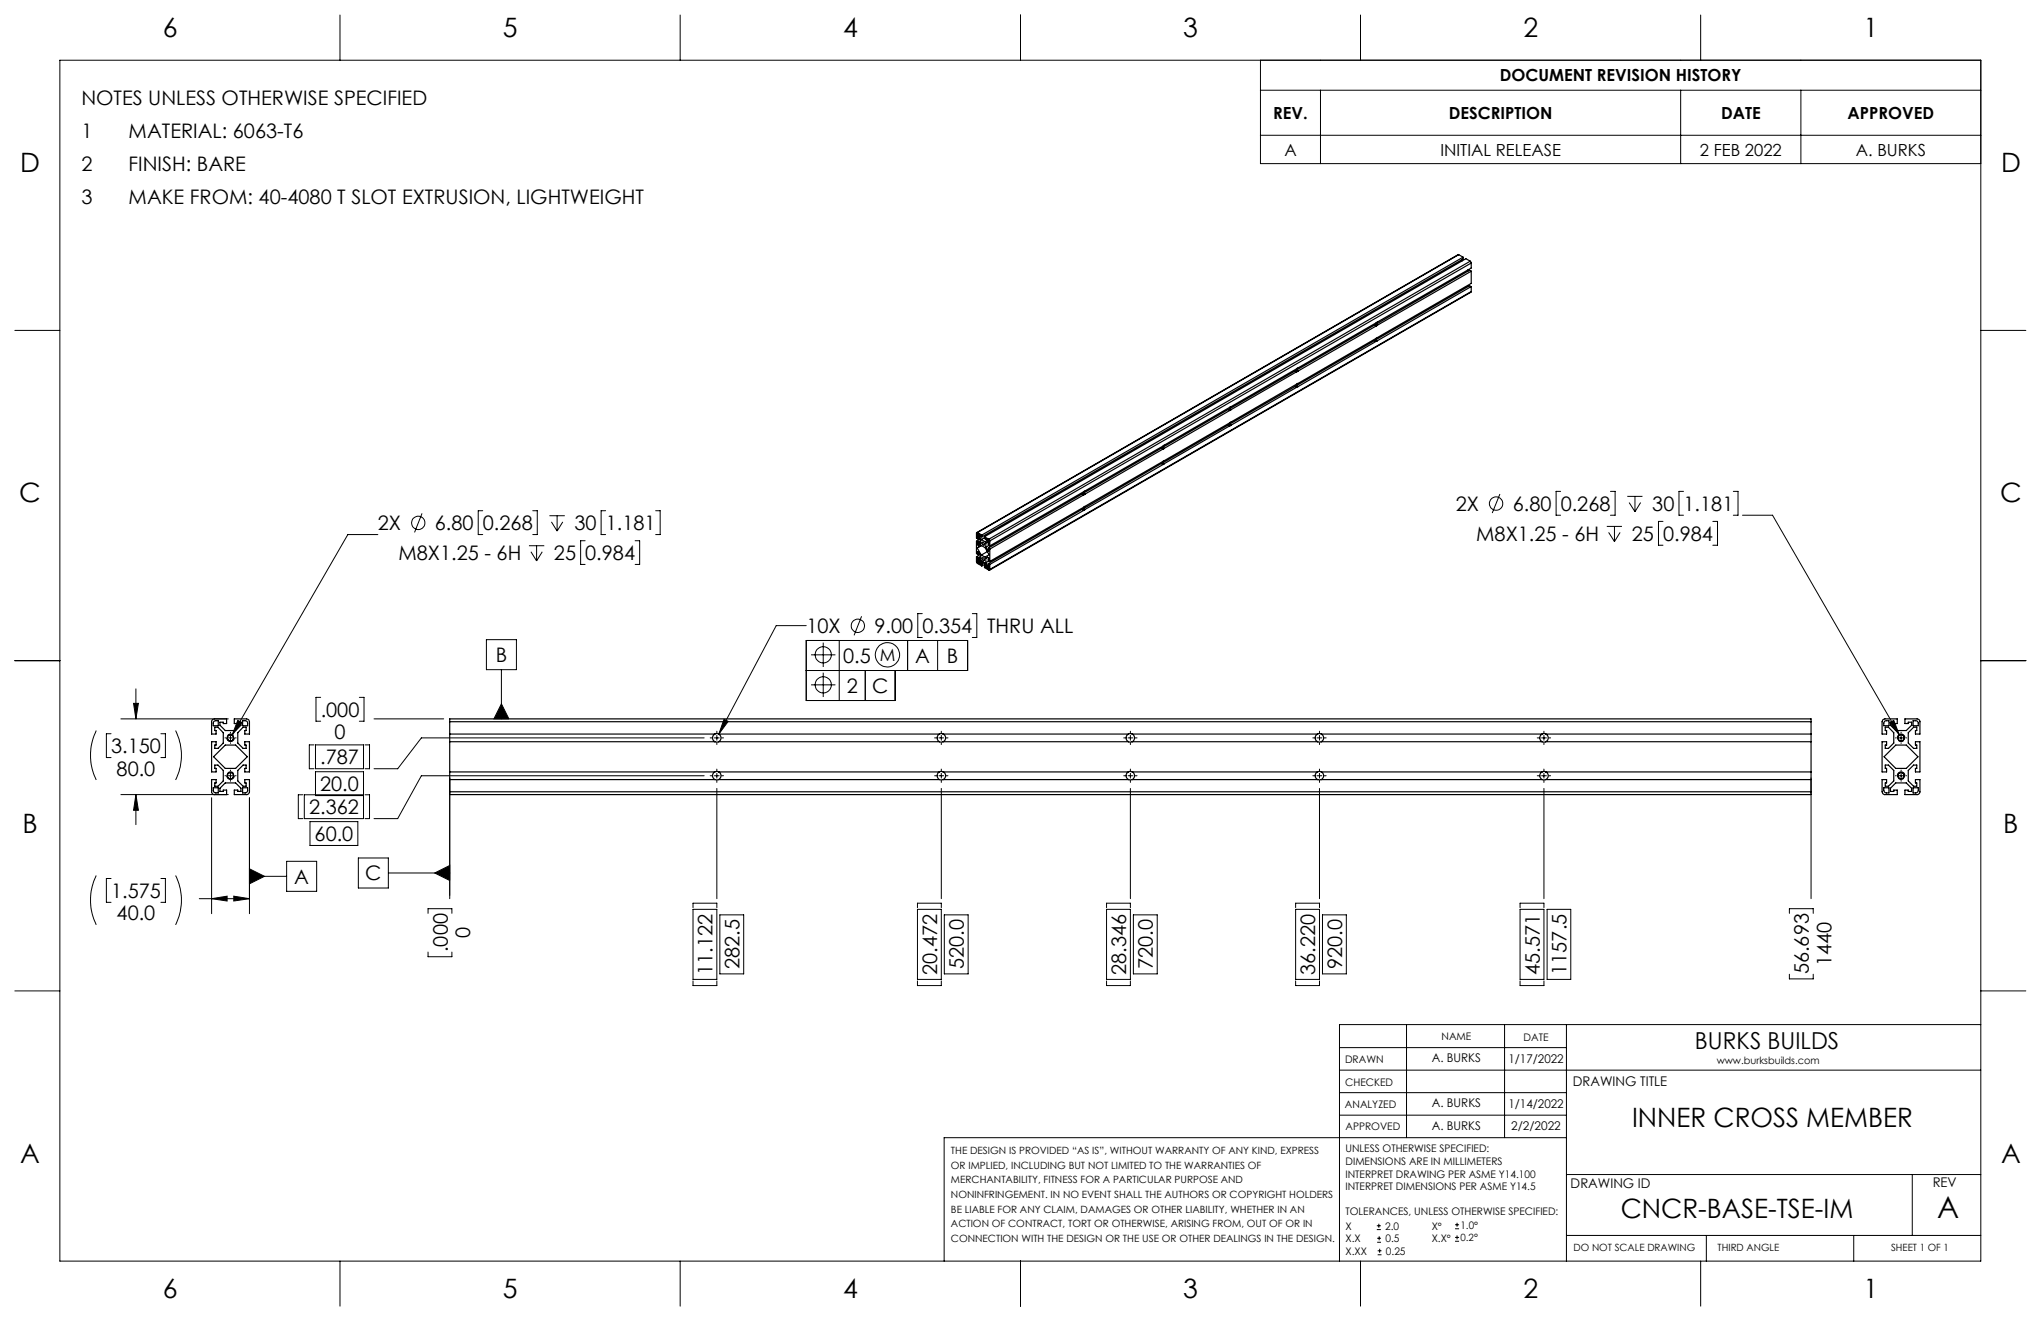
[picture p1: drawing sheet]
<svg xmlns="http://www.w3.org/2000/svg" width="432mm" height="279mm" viewBox="0 0 432 279" stroke-linecap="round" stroke-linejoin="round" font-family="sans-serif">
<g fill="none" stroke="#000" stroke-width=".21">
<path d="M12.7 12.7h406.4v254h-406.4zM71.9 3.2v9.5M143.9 3.2v9.5M215.9 3.2v9.5M266.7 12.7v21.9h152.4M266.7 19.1h152.4M279.4 19.1v15.5M287.8 3.2v9.5M355.6 19.1v15.5M359.8 3.2v9.5M381 19.1v15.5M266.7 28.6h152.4"/>
<path d="M3.1 69.9h9.6M419.1 69.9h9.5M79.9 113.1h-6.3l-24.5 42.4M89.3 108.6l-1.6 4M102.1 108h-.9v5.1h.9M111.9 115.4h3.2M112.3 116.7l1.2 1.9M112.7 108h1v5.1h-1M113.5 115.4v3.2M114.7 116.7l-1.2 1.9M116.2 109.1h3.3M116.7 110.4l1.2 1.9"/>
<path d="M117.9 109.1v3.2M119.1 110.4l-1.2 1.9M123.8 114.4h-1v5h1M128.1 108h-.9v5.1h.9M134.4 114.4h.9v5h-.9M138.7 108h1v5.1h-1M317.3 104.5l-1.6 4M330.2 103.9h-1v5.1h1M339.9 111.3h3.2M340.3 112.6l1.3 1.9M340.7 103.9h1v5.1h-1M341.6 111.3v3.2"/>
<path d="M342.8 112.6l-1.2 1.9M344.3 105h3.2M344.7 106.3l1.2 1.9M345.9 105v3.2M347.1 106.3l-1.2 1.9M351.8 110.3h-.9v5h.9M356.2 103.9h-1v5.1h1M362.4 110.3h1v5h-1M366.7 103.9h1v5.1h-1M368.7 109h6.3l26.8 46.5M3.1 139.7h9.6M102.9 135.3h6.4v6.3h-6.4z"/>
<path d="M170.6 132.3h-6.4l-12.1 23M171.6 138.5h5.1M174.2 135.9v5.2M177.6 135.5v12.7M182.3 130.4l-1.6 4M192 135.5v6.3M195.1 129.8h-.9v5h.9M198.4 135.5v6.3M205.7 129.8h1v5h-1M419.1 139.7h9.5M20.4 154.5a12 12 0 0 0 0 10.5M23.5 155.2h-1v5h1"/>
<path d="M25.6 152h22.7M28.3 148.8h1l-.5 3.2zM28.8 145.7v6.3M34 155.2h1v5h-1M37.1 154.5a11.7 11.7 0 0 1 0 10.5M47.6 156.1h.1M48.3 156.1h1M48.8 154.9v.1M48.8 155.5v1.1M48.8 157.1v.1M49.8 156.1h.2M50.3 152.4l.9 .5-2.1 2.6z"/>
<path d="M66.4 157.6h-1v5h1M66.7 157.6h10.2v5h-10.2zM67.8 147.5h-.9v5h.9M76 147.5h1v5h-1M77.2 157.6h1v5h-1M79.1 152h14.8M106.1 141.6v10.4M106.1 148.9l1.6 3.1h-3.2zM149 156.1h-59.9l-5 6.5h-5M150.2 156.1h.4M151.1 156.1h1.1M151.7 154.7v.3"/>
<path d="M151.7 155.5v1.1M151.7 157.1v.4M152.6 156.1h.5M153.2 152.1l.9 .5-2 2.7zM170.6 141.8h34.1v-6.3h-34.1v12.7h18.8v-6.4M171.6 144.9h5.1M174.2 142.3v5.1M183.1 141.8v6.4M197.7 156.1h.4M198.6 156.1h1M199.1 154.7v.3M199.1 155.5v1.1"/>
<path d="M199.1 157.1v.4M200.2 156.1h.4M237.7 156.1h.4M238.7 156.1h.9M239.1 154.7v.3M239.1 155.5v1.1M239.1 157.1v.4M240.2 156.1h.4M277.7 156.1h.4M278.6 156.1h1M279.2 154.7v.3M279.2 155.5v1.1"/>
<path d="M279.2 157.1v.4M280.2 156.1h.4M325.2 156.1h.4M326.1 156.1h1.1M326.6 154.7v.3M326.6 155.5v1.1M326.6 157.1v.4M327.7 156.1h.3M399.8 152.9l.8-.5 1.2 3.1zM401 156.1h.2M401.7 156.1h1M402.2 154.9v.1"/>
<path d="M402.2 155.5v1.1M402.2 157.1v.1M403.2 156.1h.2M25.6 168.1h22.7M28.8 168.1v6.3M28.8 168.1l.5 3.3h-1zM44.8 168.7v24.6M47.6 164.1h.1M48.3 164.1h1M48.8 162.9v.2M48.8 163.5v1.1M48.8 165.1v.1"/>
<path d="M49.8 164.1h.2M52.8 168.7v24.6M64.1 168.1h-1v5h1M65.6 173.8h10.1v5h-10.1zM76.9 168.1h-12.5v5h12.5v-9.9h-10.2v5.1h10.2M77.2 168.1h1v5h-1M95.1 164.5v25.6M149 164.1h-59.9l-5 9h-5M150.2 164.1h.4M151.1 164.1h1.1M151.7 162.7v.4M151.7 163.5v1.1"/>
<path d="M151.7 165.1v.4M151.7 166.8v23.3M152.6 164.1h.5M197.7 164.1h.4M198.6 164.1h1M199.1 166.8v23.3M199.1 162.7v.4M199.1 163.5v1.1M199.1 165.1v.4M200.2 164.1h.4M237.7 164.1h.4M238.7 164.1h.9"/>
<path d="M239.1 162.7v.4M239.1 163.5v1.1M239.1 165.1v.4M239.1 166.8v23.3M240.2 164.1h.4M277.7 164.1h.4M278.6 164.1h1M279.2 162.7v.4M279.2 163.5v1.1M279.2 165.1v.4M279.2 166.8v23.3M280.2 164.1h.4"/>
<path d="M325.2 164.1h.4M326.1 164.1h1.1M326.6 162.7v.4M326.6 163.5v1.1M326.6 165.1v.4M326.6 166.8v23.3M327.7 164.1h.3M383.2 164.5v25.6M401 164.1h.2M401.7 164.1h1M402.2 162.9v.2M402.2 163.5v1.1"/>
<path d="M402.2 165.1v.1M403.2 164.1h.2M20.4 185.2a12 12 0 0 0 0 10.4M23.5 185.8h-1v5.1h1M34 185.8h1v5.1h-1M37.1 185.2a11.7 11.7 0 0 1 0 10.4M42.2 190.1h10.6M44.8 190.1l3.2-.6v1.1zM49.5 189.5l3.3 .6-3.3 .5zM52.8 185.3h7.8M52.8 183.8l3.2 1.5-3.2 1.6zM60.6 182.2h6.4v6.3h-6.4z"/>
<path d="M75.8 181.5h6.4v6.3h-6.4zM82.2 184.6h12.9M90.6 193.2v-1h5v1M92 184.6l3.1-1.5v3.1zM146.6 192v-1h5.1v1M146.6 192.3h5.1v14.9h-5.1zM152.3 193.5h5v12.5h-5zM194.1 192v-1h5v1M194.1 192.3h5v14.9h-5zM199.8 193.5h5v12.5h-5zM234.1 192v-1h5v1M234.1 192.3h5v14.9h-5z"/>
<path d="M239.8 193.5h5v12.5h-5zM274.1 192v-1h5.1v1M274.1 192.3h5.1v14.9h-5.1zM279.8 193.5h5v12.5h-5zM321.6 192v-1h5v1M321.6 192.3h5v14.9h-5zM327.3 192.3h5v14.9h-5zM378.6 193.2v-1h5v1M3.1 209.6h9.6M90.6 201.4v1h5v-1M146.6 207.5v1h5.1v-1M194.1 207.5v1h5v-1"/>
<path d="M234.1 207.5v1h5v-1M274.1 207.5v1h5.1v-1M297.6 216.7v23.9M318.3 216.7v23.9M321.6 207.5v1h5v-1M331.4 216.7v50M378.6 206.1v.9h5v-.9M419.1 216.7h-135.7v50M419.1 209.6h9.5M283.4 226.3h135.7M283.4 231.1h48M283.4 221.6h48"/>
<path d="M283.4 235.9h48M291.3 259.3h.8M291.7 258.8v.9M307.8 259.9h.9M307.8 259h.9M308.3 258.6v.9M331.4 248.4h87.7M331.4 240.6h-131.7v26.1M404.6 248.4v12.9M71.9 266.7v9.6M143.9 266.7v9.6M215.9 266.7v9.6"/>
<path d="M287.8 266.7v9.6M291.3 260.1h.8M291.4 262.7h.8M291.4 261.9h.8M291.5 265.4h.8M291.5 264.5h.8M291.8 261.5v.8M291.9 264.1v.9M307.8 262.5h.9M307.8 261.7h.9M308.3 261.3v.8M331.4 261.3h87.7"/>
<path d="M359.8 266.7v9.6M361 261.3v5.4M392.2 261.3v5.4"/>
<circle cx="88.5" cy="110.6" r="1.4"/>
<circle cx="316.5" cy="106.5" r="1.41"/>
<circle cx="174.2" cy="138.5" r="1.72"/>
<circle cx="181.5" cy="132.4" r="1.41"/>
<circle cx="187.8" cy="138.5" r="2.57"/>
<circle cx="174.2" cy="144.8" r="1.72"/>
</g>
<path d="M48.8 156.8a.8 .8 0 0 1-.7-1.1 .8 .8 0 0 1 1.3-.1 .8 .8 0 0 1-.5 1.2h-.1M402.2 155.2a.8 .8 0 0 1 .7 1.2 .8 .8 0 0 1-1.3 .1 .8 .8 0 0 1 .5-1.2l.1-.1M48.8 164.8a.8 .8 0 0 1-.7-1.1 .8 .8 0 0 1 1.3-.1 .8 .8 0 0 1-.5 1.2h-.1M402.2 163.2a.8 .8 0 0 1 .7 1.2 .8 .8 0 0 1-1.3 .1 .8 .8 0 0 1 .5-1.2l.1-.1" fill="none" stroke="#000" stroke-width=".21" stroke-dasharray="1.3 .6" stroke-linecap="butt"/>
<path d="M208 118.6l-.3-.5a.35 .35 0 0 1 .6-.1 .35 .35 0 0 1-.1 .6h-.2M208 115.3l-.3-.5a.35 .35 0 0 1 .6 0 .35 .35 0 0 1-.1 .5h-.2" fill="none" stroke="#000" stroke-width=".21" stroke-dasharray="1.3 .6" stroke-dashoffset=".6" stroke-linecap="butt"/>
<g fill="#000">
<path d="M52.8 183.8l3.2 1.5-3.2 1.6z"/>
<path d="M106.1 148.9l1.6 3.1h-3.2zM92 184.6l3.1 1.6v-3.1z"/>
<path d="M153.2 152.1l-1.1 3.2 2-2.7zM399.8 152.9l2 2.6-1.2-3.1zM50.3 152.4l-1.2 3.1 2.1-2.6zM44.8 190.1l3.2-.6v1.1zM49.5 189.5l3.3 .6-3.3 .5zM28.8 168.1l.5 3.3h-1zM28.3 148.8h1l-.5 3.2z"/>
</g>
<g fill="none" stroke="#000" stroke-width=".25">
<path d="M308.6 53.9l-101.9 58.7M308.6 53.9l.9 .5M308.6 53.9l-101.8 58.7M309.2 55l.2 .2M309.5 54.4v.4l-101.8 58.8M309.5 54.4l-101.8 58.8M310.5 57.1l.1 .2M311 55.2l.3 .4M311 55.2l-101.8 58.9M311 55.2l-.9-.5-101.8 58.8M311.3 55.6v1.1l-101.9 58.8M311.3 57.4v2.5l-101.9 58.8"/>
<path d="M311.3 55.6l-101.9 58.8M311.3 57.4l-19.9 11.4M311.3 57.4l-.4-.2-19.8 11.4M274 78.5l.3 .1M274 78.5l-13.9 8M274.3 78.3l-.3 .2M274.3 78.3l.3 .2M274.3 78.6l-13.8 8M274.6 78.5l-.3 .1M290.8 72l-16.5 9.6M290.8 68.8l.3 .2M290.8 68.8l-16.5 9.5"/>
<path d="M290.8 72l.3 .2M291.1 68.6l-.3 .2M291.1 71.9l-.3 .1M291.1 68.6l.3 .2M291.1 71.9l.3 .2M291.1 69l-16.5 9.5M291.1 72.2l-16.5 9.6M291.4 68.8l-.3 .2M291.4 72.1l-.3 .1M310.5 60.4l.1 .2M311.3 61.7l-101.9 58.9M311.3 60.6v1.1"/>
<path d="M311.3 61.7l-101.9 58.7M311.3 60.6l-19.9 11.5M311.3 60.6l-.4-.2-19.8 11.5M245.7 94.8l.4 .2M245.7 94.8l-16.5 9.5M245.7 98l.4 .2M245.7 98l-16.5 9.6M246 94.6l-.3 .2M246 97.9l-.3 .1M246 94.6l.3 .2M246 97.9l.3 .2M246.1 95l-16.6 9.5"/>
<path d="M246.1 98.2l-16.6 9.6M246.3 94.8l-.2 .2M246.3 98.1l-.2 .1M259.9 86.6l.3 .2M259.9 86.6l-13.9 8M259.9 89.9l.3 .2M259.9 89.9l-13.9 8M260.1 86.5l-.2 .1M260.1 89.7l-.2 .2M260.1 86.5l.4 .1M260.1 89.7l.4 .2M260.2 86.8l-13.9 8"/>
<path d="M260.2 90.1l-13.9 8M260.5 86.6l-.3 .2M260.5 89.9l-.3 .2M274 81.7l.3 .2M274 81.7l-13.9 8M274.3 81.6l-.3 .1M274.3 81.6l.3 .2M274.3 81.9l-13.8 8M274.6 81.8l-.3 .1M206.6 117.8l.1 1.2 1 .7M206.6 114.5v2.6l.3 .2M206.6 114.5l.3 .2"/>
<path d="M206.6 117.8l.3 .2M206.7 118.7l.2 .4M206.7 113v.2M206.7 118.7v-.2l.4 .3v.4l-.2-.1M206.7 115.9l.9-.5 .8 .4 .9 1.5-.9 .5-.8-.4zM206.8 112.6l-.2 .1v1.1l.3 .2M206.8 112.6l.9 .6M206.8 116.9l.1 .1M206.8 113.7h.1M206.9 112.9l-.2 .1M206.9 112.9l.2 .1M206.9 118.6l-.2 .1"/>
<path d="M206.9 115l-.1-.1v.3M206.9 118.3l-.1-.1v.3M206.9 113.7v.3M206.9 114.7v.3M206.9 117v.3M206.9 118v.3M207 113.5l-.2-.1v.3M207 116.8l-.2-.1v.2M207 116.8l.5 .7v.9l-.5 .2-.2-.1M207 113.5l.5 .7v.9l-.5 .3-.2-.2M207.1 113v.4l-.4-.2M207.1 113l-.4 .2"/>
<path d="M207.1 113.5l-.3 .2M207.1 116.8l-.3 .1M207.1 119l-.2 .1M207.1 113.6l-.2 .1M207.1 116.9l-.2 .1M207.2 113.4v-.2l.5 .4M207.2 119.1l.3 .2v-.1M207.2 119.1v-.2l.4-.3 .8 .5 .4 1-.2-.2M207.2 113.4l.4 .7M207.3 113.8l-.4 .2M207.3 117.1l-.4 .2M207.4 114.1l-.8 .4"/>
<path d="M207.4 117.3l-.8 .5M207.4 113.3l-.2 .1M207.5 119.2l.2 .1M207.5 114.4l-.6 .3M207.5 114.7l-.6 .3M207.5 114.9l-.7 .3M207.5 117.9l-.6 .4M207.5 117.7l-.6 .3M207.5 118.1l-.7 .4M207.7 113.2v.4M207.7 119.3v.4M207.8 114.7a.32 .32 0 0 1 .4 .2 .32 .32 0 0 1-.1 .4l-.3-.3z"/>
<path d="M207.9 117.9a.32 .32 0 0 1 .3 .3 .32 .32 0 0 1-.1 .3 .38 .38 0 0 1-.2-.6zM207.9 118.8l-.7 .3M208 118.9l-.5 .3M208.2 119l-.5 .3M208.3 119.7v.4l.9 .5h.1l.1-.2M208.3 113.5l.9 .6M208.3 113.5v.4l.3 .2M208.3 119.7l.3 .1M208.3 113.7l-.7 .4M208.5 119.3l-.8 .4M208.6 114.1v-.2l.2 .2v.2l-.4 .3-.8-.5M208.6 119.8v.1"/>
<path d="M208.6 115.7l.4 .8M208.6 119l.4 .7M208.6 119.5l-.3 .2M208.6 114v.1M208.7 119.7l-.1 .1M208.8 119.8l-.2 .1M208.9 116.7l-1.3 .7M208.9 114l.4 .3v.4l-.4-.3zM209.1 115l.1-.2-.2-.2-.4 .2v.9M209.1 118.3l.1-.3-.2-.1-.4 .2v.9M209.1 115v.3l.3 .2M209.1 115.9l.1 .7-.2-.1"/>
<path d="M209.1 118.3v.2l.3 .2M209.1 119.2l.1 .4M209.1 115.9l.3 .2M209.1 119.2l.3 .2M209.2 119.6v.2l-.2-.1M209.2 114.9l-.1 .1M209.2 116.3l-.2 .2M209.2 118.2l-.1 .1M209.2 119.6l-.2 .1M209.2 114.1l.2 .3M209.2 114.3l-.3 .1M209.2 115.4l-.6 .3"/>
<path d="M209.2 118.6l-.6 .4M209.4 114.4v1.1M209.4 116.1v2.6M209.4 119.4v1M228.9 104.5l-19.8 11.4M228.9 104.5l.4 .2M228.9 107.7l-19.8 11.5M228.9 107.7l.4 .3M229.2 104.3l-.3 .2M229.2 107.6l-.3 .1M229.2 104.3l.3 .2M229.2 107.6l.3 .2"/>
<path d="M229.3 104.7l-19.9 11.4M229.3 108l-19.9 11.4M229.5 104.5l-.2 .2M229.5 107.8l-.2 .2M208.9 120.3l.2 .1M209.3 120.3l-.2 .1M209.3 120.1v.2M209.3 120.1l-.4-.3v.5M209.3 120.1l-.4 .2M44.9 152.2l.5-.2h2.5v1h-.7v-.2h-.7v.6l1.2 1.1h2.1l1.2-1.1v-.6h-.7v.2h-.7v-1h2.6a.6 .6 0 0 1 .6 .6v2.7h-1v-.8h.3v-.7h-.7l-1.1 1.2v2.2l1.1 1.1h.7v-.7h-.3v-.7h1v6.4h-1v-.8h.3v-.7h-.7l-1.1 1.1v2.3l1.1 1.1h.7v-.7h-.3v-.7h1v2.6a.6 .6 0 0 1-.6 .6h-2.6v-1h.7v.3h.7v-.7l-1.2-1.1h-2.1l-1.2 1.1v.7h.7v-.3h.7v1h-2.5a.6 .6 0 0 1-.6-.6v-2.6h.9v.7h-.3v.7h.7l1.1-1.1v-2.3l-1.1-1.1h-.7v.7h.3v.8h-.9v-6.4h.9v.7h-.3v.7h.7l1.1-1.1v-2.2l-1.1-1.2h-.7v.7h.3v.8h-.9v-2.8zM45.3 152.6l.9-.2v1.1h-1.1zM51.3 152.4h.6a.49 .49 0 0 1 .5 .6v.5h-1.1z"/>
<path d="M95.1 152.6v-.6h288.1v.6M95.1 152.6v14.9M95.1 156.9h56.1M95.1 152.6h288.1M95.1 155.3h56.1M151.2 156.9h.8M151.2 155.3l.4-.1 .4 .1M151.2 155.3a.91 .91 0 0 0 0 1.6M152 155.3a.91 .91 0 0 1 0 1.6M152 156.9h46.8M152 155.3h46.8M198.8 156.9h.7"/>
<path d="M198.8 155.3l.2-.1 .5 .1M198.8 155.3a.91 .91 0 0 0 0 1.6M199.5 155.3a.89 .89 0 0 1 .6 .8 .89 .89 0 0 1-.6 .8M199.5 156.9h39.3M199.5 155.3h39.3M238.8 156.9h.7M238.8 155.3l.2-.1 .5 .1M238.8 155.3a.89 .89 0 0 0-.6 .8 .89 .89 0 0 0 .6 .8M239.5 155.3a.91 .91 0 0 1 0 1.6M239.5 156.9h39.3M239.5 155.3h39.3M278.8 156.9h.7"/>
<path d="M278.8 155.3l.2-.1 .5 .1M278.8 155.3a.89 .89 0 0 0-.6 .8 .89 .89 0 0 0 .6 .8M279.5 155.3a.91 .91 0 0 1 0 1.6M279.5 156.9h46.7M279.5 155.3h46.7M326.2 156.9h.8M326.2 155.3l.3-.1 .5 .1M326.2 155.3a.91 .91 0 0 0 0 1.6M327 155.3a.89 .89 0 0 1 .6 .8 .89 .89 0 0 1-.6 .8M327 156.9h56.2M327 155.3h56.2M383.2 152.6v14.9"/>
<path d="M398.4 152.2l.4-.2h2.6v1h-.8v-.2h-.7v.6l1.2 1.1h2.2l1.1-1.1v-.6h-.7v.2h-.7v-1h2.6a.6 .6 0 0 1 .6 .6v2.7h-1v-.8h.3v-.7h-.7l-1.1 1.2v2.2l1.1 1.1h.7v-.7h-.3v-.7h1v6.4h-1v-.8h.3v-.7h-.7l-1.1 1.1v2.3l1.1 1.1h.7v-.7h-.3v-.7h1v2.6a.6 .6 0 0 1-.6 .6h-2.6v-1h.7v.3h.7v-.7l-1.1-1.1h-2.2l-1.2 1.1v.7h.7v-.3h.8v1h-2.6a.6 .6 0 0 1-.6-.6v-2.6h.9v.7h-.2v.7h.6l1.1-1.1v-2.3l-1.1-1.1h-.6v.7h.2v.8h-.9v-6.4h.9v.7h-.2v.7h.6l1.1-1.1v-2.2l-1.1-1.2h-.6v.7h.2v.8h-.9v-2.7zM398.7 152.6l.9-.2v1.1h-1.1zM401.1 157.6h2.2l2.5 2.5-2.5 2.4h-2.2l-2.5-2.4zM404.7 152.4h.6a.54 .54 0 0 1 .5 .6v.5h-1.1zM45.1 166.6h1.1v1.1h-.5a.54 .54 0 0 1-.6-.6zM45.2 160.1l2.5-2.5h2.1l2.5 2.5-2.5 2.4h-2.1zM51.3 166.6h1.1v.5a.54 .54 0 0 1-.5 .6h-.6zM95.1 167.5v.6h288.1v-.6M95.1 163.3h56.1M95.1 167.5h288.1M95.1 164.9h56.1M151.2 163.3l.4-.1 .4 .1"/>
<path d="M151.2 164.9h.8M151.2 163.3a.91 .91 0 0 0 0 1.6M152 163.3a.91 .91 0 0 1 0 1.6M152 163.3h46.8M152 164.9h46.8M198.8 163.3l.2-.1 .5 .1M198.8 164.9h.7M198.8 163.3a.91 .91 0 0 0 0 1.6M199.5 163.3a.89 .89 0 0 1 .6 .8 .89 .89 0 0 1-.6 .8M199.5 163.3h39.3M199.5 164.9h39.3M238.8 163.3l.2-.1 .5 .1"/>
<path d="M238.8 164.9h.7M238.8 163.3a.89 .89 0 0 0-.6 .8 .89 .89 0 0 0 .6 .8M239.5 163.3a.91 .91 0 0 1 0 1.6M239.5 163.3h39.3M239.5 164.9h39.3M278.8 163.3l.2-.1 .5 .1M278.8 164.9h.7M278.8 163.3a.89 .89 0 0 0-.6 .8 .89 .89 0 0 0 .6 .8M279.5 163.3a.91 .91 0 0 1 0 1.6M279.5 163.3h46.7M279.5 164.9h46.7M326.2 163.3l.3-.1 .5 .1"/>
<path d="M326.2 164.9h.8M326.2 163.3a.91 .91 0 0 0 0 1.6M327 163.3a.89 .89 0 0 1 .6 .8 .89 .89 0 0 1-.6 .8M327 163.3h56.2M327 164.9h56.2M398.5 166.6h1.1v1.1h-.6l-.4-.2zM404.7 166.6h1.1l-.1 .9-.3 .2h-.7z"/>
<circle cx="48.7" cy="156.1" r=".68"/>
<circle cx="402.2" cy="156.1" r=".68"/>
<circle cx="48.7" cy="164.1" r=".68"/>
<circle cx="402.2" cy="164.1" r=".68"/>
</g>
<text font-size="6.3" x="409.8" y="257.6">A</text>
<g font-size="5.6">
<text x="34.4" y="7.9">6</text>
<text x="106.4" y="7.9">5</text>
<text x="178.4" y="7.9">4</text>
<text x="250.3" y="7.9">3</text>
<text x="322.3" y="7.9">2</text>
<text x="394.3" y="7.9">1</text>
<text x="4.2" y="36.4">D</text>
<text x="423.3" y="36.4">D</text>
<text x="4.1" y="106.3">C</text>
<text x="423.2" y="106.3">C</text>
<text x="4.7" y="176.1">B</text>
<text x="423.8" y="176.1">B</text>
<text x="345.3" y="238.3">INNER CROSS MEMBER</text>
<text x="4.3" y="246">A</text>
<text x="423.4" y="246">A</text>
<text x="342.9" y="257.6">CNCR-BASE-TSE-IM</text>
<text x="34.4" y="274.6">6</text>
<text x="106.4" y="274.6">5</text>
<text x="178.4" y="274.6">4</text>
<text x="250.3" y="274.6">3</text>
<text x="322.3" y="274.6">2</text>
<text x="394.3" y="274.6">1</text>
</g>
<text font-size="4.9" x="358.6" y="221.8">BURKS BUILDS</text>
<g font-size="4.2">
<text x="17.2" y="22.3">NOTES UNLESS OTHERWISE SPECIFIED</text>
<text x="17.2" y="29.3">1</text>
<text x="27.2" y="29.3">MATERIAL: 6063-T6</text>
<text x="17.2" y="36.2">2</text>
<text x="27.2" y="36.2">FINISH: BARE</text>
<text x="17.2" y="43.2">3</text>
<text x="27.2" y="43.2">MAKE FROM: 40-4080 T SLOT EXTRUSION, LIGHTWEIGHT</text>
<text x="79.9" y="112.1">2X</text>
<text x="92" y="112.1">6.80</text>
<text x="102.2" y="112.1">0.268</text>
<text x="121.5" y="112.1">30</text>
<text x="128.2" y="112.1">1.181</text>
<text x="308" y="108">2X</text>
<text x="320" y="108">6.80</text>
<text x="330.2" y="108">0.268</text>
<text x="349.6" y="108">30</text>
<text x="356.2" y="108">1.181</text>
<text x="84.3" y="118.5">M8X1.25 - 6H</text>
<text x="117.2" y="118.5">25</text>
<text x="123.8" y="118.5">0.984</text>
<text x="312.3" y="114.4">M8X1.25 - 6H</text>
<text x="345.2" y="114.4">25</text>
<text x="351.8" y="114.4">0.984</text>
<text x="170.6" y="133.9">10X</text>
<text x="185" y="133.9">9.00</text>
<text x="195.2" y="133.9">0.354</text>
<text x="208.8" y="133.9">THRU ALL</text>
<text x="104.9" y="140.1">B</text>
<text x="178.4" y="140.2">0.5</text>
<text x="193.6" y="140.2">A</text>
<text x="200.3" y="140.2">B</text>
<text x="179.2" y="146.6">2</text>
<text x="184.5" y="146.6">C</text>
<text x="67.8" y="151.6">.000</text>
<text x="23.5" y="159.3">3.150</text>
<text x="67.7" y="161.7">.787</text>
<text x="70.8" y="156.3">0</text>
<text x="24.7" y="164">80.0</text>
<text x="67.7" y="167.4">20.0</text>
<text x="65.4" y="172.2">2.362</text>
<text x="66.6" y="177.9">60.0</text>
<text x="23.5" y="189.9">1.575</text>
<text x="62.3" y="186.9">A</text>
<text x="77.3" y="186.2">C</text>
<text x="24.7" y="194.7">40.0</text>
<text x="94.7" y="201.4" transform="rotate(-90 94.7 201.4)">.000</text>
<text x="99.5" y="198.4" transform="rotate(-90 99.5 198.4)">0</text>
<text x="150.7" y="206.2" transform="rotate(-90 150.7 206.2)">11.122</text>
<text x="156.4" y="205" transform="rotate(-90 156.4 205)">282.5</text>
<text x="198.2" y="206.2" transform="rotate(-90 198.2 206.2)">20.472</text>
<text x="203.9" y="205" transform="rotate(-90 203.9 205)">520.0</text>
<text x="238.2" y="206.2" transform="rotate(-90 238.2 206.2)">28.346</text>
<text x="243.9" y="205" transform="rotate(-90 243.9 205)">720.0</text>
<text x="278.2" y="206.2" transform="rotate(-90 278.2 206.2)">36.220</text>
<text x="283.9" y="205" transform="rotate(-90 283.9 205)">920.0</text>
<text x="325.7" y="206.2" transform="rotate(-90 325.7 206.2)">45.571</text>
<text x="331.4" y="206.2" transform="rotate(-90 331.4 206.2)">1157.5</text>
<text x="382.7" y="206.1" transform="rotate(-90 382.7 206.1)">56.693</text>
<text x="387.5" y="204.3" transform="rotate(-90 387.5 204.3)">1440</text>
</g>
<text font-size="3.6" x="186.1" y="139.8">M</text>
<g font-size="3.5">
<text x="317.3" y="17.2">DOCUMENT REVISION HISTORY</text>
<text x="269.4" y="25.1">REV.</text>
<text x="306.5" y="25.1">DESCRIPTION</text>
<text x="364.1" y="25.1">DATE</text>
<text x="390.9" y="25.1">APPROVED</text>
<text x="271.7" y="32.9">A</text>
<text x="304.7" y="32.9">INITIAL RELEASE</text>
<text x="359.6" y="32.9">2 FEB 2022</text>
<text x="392.6" y="32.9">A. BURKS</text>
</g>
<g font-size="2.8">
<text x="332.8" y="229.7">DRAWING TITLE</text>
<text x="332.3" y="251.3">DRAWING ID</text>
<text x="408.9" y="251.1">REV</text>
</g>
<g font-size="2.5">
<text x="302.9" y="224.7">A. BURKS</text>
<text x="319.1" y="224.9">1/17/2022</text>
<text x="302.9" y="239">A. BURKS</text>
<text x="302.9" y="234.2">A. BURKS</text>
<text x="319.1" y="234.3">1/14/2022</text>
<text x="319.7" y="239.1">2/2/2022</text>
</g>
<g font-size="2.2">
<text x="305" y="220">NAME</text>
<text x="322.3" y="220.2">DATE</text>
<text x="284.6" y="224.8">DRAWN</text>
<text x="284.6" y="229.7">CHECKED</text>
<text x="284.5" y="234.3">ANALYZED</text>
<text x="284.7" y="239.1">APPROVED</text>
<text x="284.7" y="243.7">UNLESS OTHERWISE SPECIFIED:</text>
<text x="284.7" y="246.4">DIMENSIONS ARE IN MILLIMETERS</text>
<text x="284.7" y="249">INTERPRET DRAWING PER ASME Y14.100</text>
<text x="284.7" y="251.7">INTERPRET DIMENSIONS PER ASME Y14.5</text>
<text x="284.7" y="257">TOLERANCES, UNLESS OTHERWISE SPECIFIED:</text>
<text x="284.7" y="260.1">X</text>
<text x="284.7" y="262.7">X.X</text>
<text x="293" y="260.1">2.0</text>
<text x="293.1" y="262.7">0.5</text>
<text x="302.9" y="260">X°</text>
<text x="302.9" y="262.7">X.X°</text>
<text x="309" y="259.9">1.0°</text>
<text x="284.7" y="265.4">X.XX</text>
<text x="293.2" y="265.4">0.25</text>
</g>
<g font-size="2.1">
<text x="363.2" y="225">www.burksbuilds.com</text>
<text x="201.2" y="244">THE DESIGN IS PROVIDED “AS IS”, WITHOUT WARRANTY OF ANY KIND, EXPRESS</text>
<text x="201.2" y="247.2">OR IMPLIED, INCLUDING BUT NOT LIMITED TO THE WARRANTIES OF</text>
<text x="201.2" y="250.3">MERCHANTABILITY, FITNESS FOR A PARTICULAR PURPOSE AND</text>
<text x="201.2" y="253.4">NONINFRINGEMENT. IN NO EVENT SHALL THE AUTHORS OR COPYRIGHT HOLDERS</text>
<text x="201.2" y="256.5">BE LIABLE FOR ANY CLAIM, DAMAGES OR OTHER LIABILITY, WHETHER IN AN</text>
<text x="201.2" y="259.6">ACTION OF CONTRACT, TORT OR OTHERWISE, ARISING FROM, OUT OF OR IN</text>
<text x="201.2" y="262.7">CONNECTION WITH THE DESIGN OR THE USE OR OTHER DEALINGS IN THE DESIGN.</text>
<text x="309" y="262.6">0.2°</text>
<text x="332.9" y="264.6">DO NOT SCALE DRAWING</text>
<text x="363.4" y="264.6">THIRD ANGLE</text>
<text x="400.1" y="264.6">SHEET 1 OF 1</text>
</g>
</svg>
